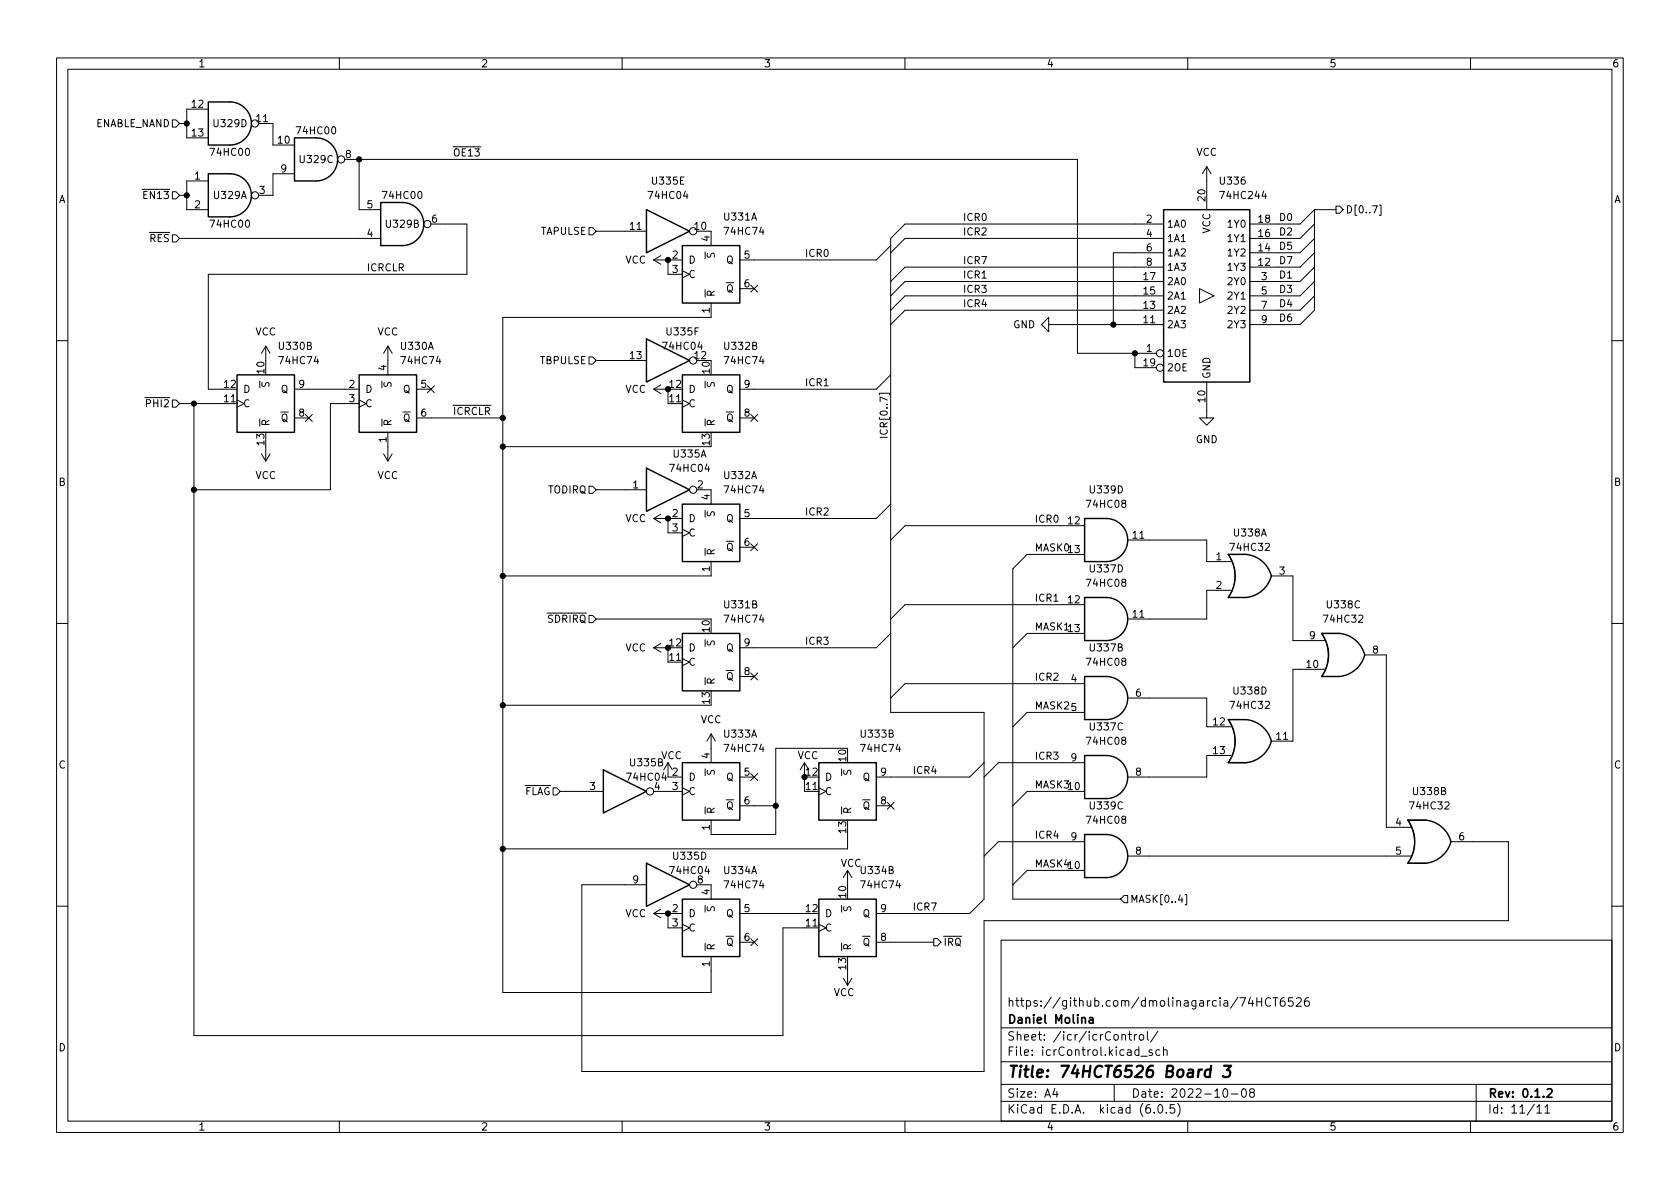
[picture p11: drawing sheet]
<svg xmlns="http://www.w3.org/2000/svg" width="297mm" height="210mm" viewBox="0 0 297 210" stroke-linecap="round" stroke-linejoin="round" font-family="sans-serif">
<g fill="none" stroke="#000" stroke-width=".18">
<path d="M10 10.2h277v190.1h-277zM12 12.2h273v186.1h-273zM36.8 19.3h-3.8v5.1h3.8M60 10.2v2M110 10.2v2M160 10.2v2M210 10.2v2M260 10.2v2M30.5 21.2h.6l.6 .6-.6 .7h-.6zM30.5 33.9h.6l.6 .6-.6 .7h-.6zM31.7 21.8h1.3M31.7 34.5h1.3"/>
<path d="M36.8 32h-3.8v5.1h3.8M45.7 21.8h2.6v3.8h3.8M52.1 30.7h-3.8v3.8h-2.6M61 28.2h129.5v34.3h14M63.5 28.2v8.9h3.8M76.2 39.6h6.3v8.9h-45.7v20.3h2.6M205.7 39.6h-45.7l-2.5 2.6v83.8h16.5v33l-2.6 2.5h-16.5M213.4 29.5l-.8 1.2M213.4 29.5v7.6M213.4 29.5l.7 1.2M232.4 37.1h3.8M232.4 39.6l-2.5 2.6h-8.9"/>
<path d="M232.4 37.1l-2.5 2.5h-8.9M232.4 37.1v17.8l-2.5 2.5h-8.9M236.2 36.4h.7l.6 .7-.6 .6h-.7zM243.9 36.3h.3v1.8h-.3M30.5 41.5h.6l.6 .7-.6 .6h-.6zM31.7 42.2h35.6M104.1 40.3h.7l.6 .6-.6 .6h-.7zM105.4 40.9h8.9M115.6 46l1.2 .7M115.6 46h5M116.8 45.2l-1.2 .8M118.1 46v2.5h2.5"/>
<path d="M120.6 47.9l1.3 .6-1.3 .6M123.2 40.9h2.5v2.5M124.7 44.5v1.2M125.1 44.8l-.1 .4 .2 .2h.3l.3-.5 .3-.1 .2 .2-.1 .5M125.7 53.6v2.5h-36.8v119.4h36.8v-6.3M130.8 51h2.5M132.7 50.4l1.3 1.3M134 50.4l-1.3 1.3M157.5 43.4l-2.6 2.6h-24.1M185.4 57.4v-1.3l-1.3 1.3 1.3 1.3v-1.3h20.3M205.7 42.2h-45.7l-2.5 2.5M205.7 47.2h-45.7l-2.5 2.6"/>
<path d="M205.7 54.9h-45.7l-2.5 2.5M205.7 44.7h-8.9v12.7M205.7 52.3h-45.7l-2.5 2.6M205.7 49.8h-45.7l-2.5 2.5M212.1 51l2.5 1.3-2.5 1.3zM232.4 44.7l-2.5 2.5h-8.9M232.4 52.3l-2.5 2.6h-8.9M232.4 42.2l-2.5 2.5h-8.9M232.4 49.8l-2.5 2.5h-8.9M232.4 47.2l-2.5 2.6h-8.9M10 60.2h2M30.5 70.7h.6l.6 .7-.6 .6h-.6z"/>
<path d="M31.7 71.4h10.2M34.3 71.4v111.7h104.1v-19h6.4M41.9 70.7l1.3 .7-1.3 .6M45.9 67.4v1.2M46.4 67.6l-.1 .5 .1 .2h.4l.2-.6 .3-.1 .3 .3-.1 .4M47 61.2v2.5M47 79v2.5M47 61.2l-.8 1.3M47 61.2l.8 1.3M52.1 68.8h11.4M52.1 73.9h2.5M54 73.3l1.2 1.2"/>
<path d="M55.2 73.3l-1.2 1.2M63.5 70.7l1.3 .7-1.3 .6M63.5 71.4h-5.1v15.2h-24.1M67.5 67.4v1.2M67.9 67.6v.5l.1 .2h.4l.2-.6 .3-.1 .3 .3-.1 .4M68.6 61.2l-.8 1.3M68.6 61.2v5.1M68.6 76.4v5.1M68.6 61.2l.7 1.3M73.7 68.8h2.5M73.7 73.9h15.2M75.6 68.2l1.2 1.2"/>
<path d="M76.8 68.2l-1.2 1.2M88.9 79h36.8M104.1 63.1h.7l.6 .6-.6 .7h-.7zM105.4 63.7h8.9M115.6 68.8l1.2 .8M115.6 68.8h2.5v2.6h2.5M116.8 68.1l-1.2 .7M120.6 70.7l1.3 .7-1.3 .6M123.2 63.7h2.5M124.7 67.4v1.2M125.1 67.6l-.1 .5 .2 .2h.3l.3-.6 .3-.1 .2 .3-.1 .4M130.8 73.9h2.5"/>
<path d="M132.7 73.3l1.3 1.2M134 73.3l-1.3 1.2M155.5 69.8v-.3h1.8v.3M156.9 70.7l-1.3-.5v.9M157.5 66.3l-2.6 2.5h-24.1M200.7 62.5v2.5h3.8M213.4 67.6v6.3h1.2l-1.2 1.3-1.3-1.3h1.3M285 60.2h2M46.2 80.3l.8 1.2M47.8 80.3l-.8 1.2M67.8 80.3l.8 1.2M69.3 80.3l-.7 1.2"/>
<path d="M104.1 86h.7l.6 .6-.6 .6h-.7zM105.4 86.6h8.9M115.6 91.7l1.2 .8M115.6 91.7h5M116.8 90.9l-1.2 .8M118.1 91.7v2.5h2.5M120.6 93.6l1.3 .6-1.3 .7M123.2 86.6h2.5v2.5M124.7 90.2v1.3M125.1 90.5l-.1 .5 .2 .1h.3l.3-.5 .3-.1 .2 .2-.1 .5M125.7 99.3v2.5h-36.8M130.8 96.8h2.5"/>
<path d="M132.7 96.2l1.3 1.2M134 96.2l-1.3 1.2M157.5 89.1l-2.6 2.6h-24.1M191.8 93h-31.8l-2.5 2.5M191.8 98h-10.2l-2.5 2.6v58.4h19M199.4 95.5h14v3.8h4.3M220.3 98h-3.1a6.6 6.6 0 0 1 0 7.7h3.1M10 110.2h2M104.1 108.8h.7l.6 .7-.6 .6h-.7zM105.4 109.5h20.3M115.6 114.5h2.5v2.6h2.5M115.6 114.5l1.2 .8"/>
<path d="M116.8 113.8l-1.2 .7M120.6 116.5l1.3 .6-1.3 .6M124.7 113.1v1.2M125.1 113.3l-.1 .5 .2 .2h.3l.3-.5 .3-.2 .2 .3-.1 .5M130.8 119.6h2.5M132.7 119l1.3 1.2M134 119l-1.3 1.2M157.5 112l-2.6 2.5h-24.1M191.8 106.9h-31.8l-2.5 2.6M191.8 112h-10.2l-2.5 2.5M217.7 104.4h-4.3v5.1h-14M224.8 101.8h3.8v11.5h5.6"/>
<path d="M234.2 118.4h-5.6v12.7h-3.8M236.9 112h-3.2a6.6 6.6 0 0 1 0 7.6h3.2M241.3 115.8h3.8v30.5h4.3M285 110.2h2M88.9 124.7h36.8M97.8 139.3h.6l.7 .6-.7 .7h-.6zM99.1 139.9h7.6M115.6 139.9h5M118.1 134.9v2.5h2.5M118.1 134.9l-.8 1.2M118.1 134.9l.8 1.2M120.6 139.3l1.3 .6-1.3 .7"/>
<path d="M124.7 136v1.2M125.1 136.2l-.1 .5 .2 .2h.3l.3-.6 .3-.1 .2 .2-.1 .5M125.7 129.8v5.1M125.7 129.8l-.7 1.3M125.7 129.8l.8 1.3M130.8 137.4h2.5M132.7 136.8l1.3 1.2M134 136.8l-1.3 1.2M142.2 134.9v5h2.6M142.2 134.9l-.7 1.2M142.2 134.9l.8 1.2M144.8 139.3l1.2 .6-1.2 .7"/>
<path d="M148.8 136v1.2M149.2 136.2v.5l.1 .2h.3l.3-.6 .3-.1 .2 .2v.5M149.9 132.3h-12.7v15.3h-11.5v-2.6M174 134.9l-2.6 2.5h-16.5M191.8 120.9h-31.8l-2.5 2.5M191.8 126h-10.2l-2.5 2.5M191.8 139.9h-10.2l-2.5 2.6M191.8 134.9h-15.3l-2.5 2.5M199.4 123.4h14v5.1h4.3M217.7 133.6h-4.3v3.8h-14M220.3 127.2h-3.1a6.6 6.6 0 0 1 0 7.7h3.1M123.2 156.5h2.5v2.5"/>
<path d="M130.8 142.5h6.4M149.9 147.6v2.5h-61M149.9 153.9v2.6M149.9 153.9l-.8 1.3M149.9 153.9l.7 1.3M154.9 142.5h2.6M156.9 141.9l1.2 1.2M158.1 141.9l-1.2 1.2M191.8 153.9h-10.2l-2.5 2.6M191.8 148.8h-15.3l-2.5 2.6M198.8 158.4h.6v1.2h-.6l-.7-.6zM199.4 151.4h50"/>
<path d="M209.5 158.2h.3v1.8h-.3M252.1 145h-3.2a6.6 6.6 0 0 1 0 7.6h3.2M256.5 148.8h10.2v14h-92.7v26.7h-71.1v-33h11.4M10 160.2h2M115.6 161.5h5M115.6 161.5l1.2 .8M116.8 160.8l-1.2 .7M118.1 161.5v2.6h2.5M120.6 163.4l1.3 .7-1.3 .6M124.7 160.1v1.2M125.1 160.3l-.1 .5 .2 .2h.3l.3-.5 .3-.2 .2 .3-.1 .5M130.8 166.6h2.5"/>
<path d="M130.8 161.5h11.4M132.7 166l1.3 1.2M134 166l-1.3 1.2M144.8 163.4l1.2 .7-1.2 .6M148.8 160.1v1.2M149.1 173l.8 1.2M149.2 160.3v.5l.1 .2h.3l.3-.5 .3-.2 .2 .3v.5M149.9 171.7v2.5M150.6 173l-.7 1.2M154.9 166.6h10.2M165.1 166h.6l.7 .6-.7 .7h-.6zM177 166.3h108v32h-108z"/>
<path d="M221.1 176.4l-.4 1h.9M221.4 176.9v1M222.2 176.4v1.5M222.2 177.1h.9M223.1 176.4v1.5M224.6 176.6a.6 .6 0 0 0-.7 0 .6 .6 0 0 0-.2 .7 .56 .56 0 0 0 .3 .6 .56 .56 0 0 0 .6-.1M225.1 176.4h.8M225.5 176.4v1.5M227.1 176.4a.59 .59 0 0 0-.7 .7v.5l.1 .3h.4l.2-.1 .1-.5-.1-.2-.5-.1-.2 .3M228.6 176.4h-.7l-.1 .7 .2-.1 .5 .1 .1 .2v.5l-.2 .1-.6-.1M229.2 176.6l.6-.2 .2 .2 .1 .3-1 1h1M231.4 176.4a.59 .59 0 0 0-.8 .7v.5l.2 .3h.4l.2-.1 .1-.5-.1-.2-.5-.1-.3 .3"/>
<path d="M285 160.2h2M60 198.3v2M110 198.3v2M160 198.3v2M177 194.8h108M177 191.8h108M177 187.8h108M177 181.8h108M186.5 192.5l-.4 1h1M186.9 193v1M197 191.8v3M198.4 183.1l.2-.2 .3 .1 .1 .9"/>
<path d="M198.4 182.9v1M199.5 182.9h.6M199.7 182.4v1.3l.4 .2M200.6 182.9v1M201 182.9l-.3 .1-.1 .2M201.5 183.1l.2-.2 .4 .2 .1 .5-.1 .3h-.4l-.2-.1zM201.7 186.8h1.2M202.9 182.4v1.3l.2 .2M203.7 185.7l-.3-.1-.3 .2 .1 .3 .5 .1v.4h-.6M204.1 196.7v.1M204.7 182.4l-1.3 1.9M204.9 195.4l.2-.1a.81 .81 0 0 1 .6 .7 .81 .81 0 0 1-.3 .8h-.2a.81 .81 0 0 1-.6-.6 .81 .81 0 0 1 .3-.8z"/>
<path d="M205.1 185.7l-.5-.1-.2 .3v.4l.1 .3h.6M205.7 185.8l.2-.2 .4 .1 .1 .9M205.7 185.1v1.5M206.2 196.7v.1M207.6 195.3h-.7v.7l.2-.1 .5 .1 .1 .2-.1 .5-.2 .1-.5-.1M208.2 195.1a1.72 1.72 0 0 1 0 2.3M210 198.3v2M216.4 192.6l.2-.1a.81 .81 0 0 1 .6 .7 .81 .81 0 0 1-.3 .8h-.2a.81 .81 0 0 1-.6-.6 .81 .81 0 0 1 .3-.8zM217.7 193.5h1.2M219.7 192.6l.2-.1a.81 .81 0 0 1 .5 .7 .81 .81 0 0 1-.3 .8h-.1a.81 .81 0 0 1-.6-.6 .81 .81 0 0 1 .3-.8zM221.2 193.2l-.3-.3 .1-.2 .2-.2 .4 .1 .2 .2-.1 .2-.6 .2-.2 .3 .1 .4 .2 .1h.4l.2-.3-.1-.4-.2-.1M260 198.3v2"/>
<path d="M261 191.8v6.5M271.7 195.8l.5-.5v1.5M271.7 196.8h.9M273.1 195.8l.5-.5v1.5M273.1 196.8h.9"/>
<circle cx="45.1" cy="21.8" r=".63"/>
<circle cx="45.1" cy="34.5" r=".63"/>
<circle cx="60.3" cy="28.2" r=".63"/>
<circle cx="75.6" cy="39.6" r=".63"/>
<circle cx="122.6" cy="40.9" r=".63"/>
<circle cx="122.6" cy="63.7" r=".63"/>
<circle cx="205.1" cy="62.5" r=".63"/>
<circle cx="205.1" cy="65" r=".63"/>
<circle cx="122.6" cy="86.6" r=".63"/>
<circle cx="114.9" cy="139.9" r=".63"/>
<circle cx="122.6" cy="156.5" r=".63"/>
</g>
<path d="M192.6 180h.6l.1 .9M193.3 180.3l-.5 .1a.29 .29 0 0 0-.3 .2 .29 .29 0 0 0 .3 .3h.5M273.6 192.7l.5-.2 .2 .2 .1 .3-.9 1h.9" fill="none" stroke="#000" stroke-width=".3"/>
<path d="M214 189.2a.66 .66 0 0 0-.9 .3l-.1 .6 .1 .3 .2 .1 .6-.1M214.1 188.5l-.2 2M216.4 188.5h1.3l-.8 .7h.3l.3 .2v.2l-.2 .7-.3 .2h-.5l-.3-.2" fill="none" stroke="#000" stroke-width=".4"/>
<g fill="none" stroke="#000" stroke-width=".25">
<path d="M40.6 18h-3.8v7.6h3.8M40.6 18a3.8 3.8 0 0 1 3.9 3.8 3.8 3.8 0 0 1-3.9 3.8M40.6 30.7h-3.8v7.6h3.8M40.6 30.7a3.8 3.8 0 0 1 3.9 3.8 3.8 3.8 0 0 1-3.9 3.8M52.1 24.4h3.8a3.8 3.8 0 0 1 3.8 3.8 3.8 3.8 0 0 1-3.8 3.8h-3.8zM67.3 35.8h3.8a3.8 3.8 0 0 1 3.8 3.8 3.8 3.8 0 0 1-3.8 3.8h-3.8zM114.3 37.1l7.6 3.8-7.6 3.8zM205.7 37.1h15.3v30.5h-15.3zM114.3 59.9l7.6 3.8-7.6 3.9zM120.6 43.4h10.2v10.2h-10.2zM41.9 66.3h10.2v10.1h-10.2zM63.5 66.3h10.2v10.1h-10.2z"/>
<path d="M120.6 66.3h10.2v10.1h-10.2zM114.3 82.8l7.6 3.8-7.6 3.8zM120.6 89.1h10.2v10.2h-10.2zM191.8 91.7h3.8a3.8 3.8 0 0 1 3.8 3.8 3.8 3.8 0 0 1-3.8 3.8h-3.8zM217.2 98h3.1a5.1 5.1 0 0 1 4.5 3.8 5.2 5.2 0 0 1-4.4 3.9h-3.2a6.6 6.6 0 0 0 0-7.7zM120.6 112h10.2v10.2h-10.2zM191.8 105.7h3.8a3.8 3.8 0 0 1 3.8 3.8 3.8 3.8 0 0 1-3.8 3.8h-3.8zM191.8 119.6h3.8a3.8 3.8 0 0 1 3.8 3.8 3.8 3.8 0 0 1-3.8 3.8h-3.8zM236.9 112h-3.2a6.6 6.6 0 0 1 0 7.6h3.2M236.9 112a5.1 5.1 0 0 1 4.4 3.8 5.2 5.2 0 0 1-4.4 3.8M106.7 136.1l7.6 3.8-7.6 3.9zM120.6 134.9h10.2v10.1h-10.2z"/>
<path d="M144.8 134.9h10.1v10.1h-10.1zM191.8 133.6h3.8a3.8 3.8 0 0 1 3.8 3.8 3.8 3.8 0 0 1-3.8 3.8h-3.8zM217.2 127.3l3.1-.1a5.1 5.1 0 0 1 4.5 3.9 5.2 5.2 0 0 1-4.4 3.8h-3.2a6.6 6.6 0 0 0 0-7.6zM114.3 152.6l7.6 3.9-7.6 3.8zM120.6 159h10.2v10.2h-10.2zM144.8 159h10.1v10.2h-10.1zM191.8 147.6h3.8a3.8 3.8 0 0 1 3.8 3.8 3.8 3.8 0 0 1-3.8 3.8h-3.8zM252.1 145h-3.2a6.6 6.6 0 0 1 0 7.6h3.2M252.1 145a5.1 5.1 0 0 1 4.4 3.8 5.2 5.2 0 0 1-4.4 3.8"/>
</g>
<g fill="#000" stroke="#000" stroke-width=".18">
<circle cx="33" cy="21.8" r=".46"/>
<circle cx="33" cy="34.5" r=".46"/>
<circle cx="63.5" cy="28.2" r=".46"/>
<circle cx="118.1" cy="46" r=".46"/>
<circle cx="196.8" cy="57.4" r=".46"/>
<circle cx="34.3" cy="71.4" r=".46"/>
<circle cx="88.9" cy="79" r=".46"/>
<circle cx="88.9" cy="73.9" r=".46"/>
<circle cx="118.1" cy="68.8" r=".46"/>
<circle cx="200.7" cy="62.5" r=".46"/>
<circle cx="34.3" cy="86.6" r=".46"/>
<circle cx="118.1" cy="91.7" r=".46"/>
<circle cx="88.9" cy="101.8" r=".46"/>
<circle cx="118.1" cy="114.5" r=".46"/>
<circle cx="88.9" cy="124.7" r=".46"/>
<circle cx="142.2" cy="137.4" r=".46"/>
<circle cx="88.9" cy="150.1" r=".46"/>
<circle cx="137.2" cy="142.5" r=".46"/>
<circle cx="118.1" cy="161.5" r=".46"/>
</g>
<text font-size="2.8" x="178" y="190.6">Title: 74HCT6526 Board 3</text>
<g font-size="2.1">
<text x="178" y="178">https://github.com/dmolinagarcia/74HCT6526</text>
<text x="178" y="184">Sheet: /icr/icrControl/</text>
<text x="178" y="181">Daniel Molina</text>
<text x="178" y="186.7">File: icrControl.kicad_sch</text>
<text x="178" y="196.9">KiCad E.D.A. kicad (6.0.5)</text>
<text x="178" y="194.1">Size: A4</text>
<text x="200" y="194.1">Date: 2022-10-08</text>
<text x="263" y="194.1">Rev: 0.1.2</text>
<text x="263" y="196.9">Id: 11/11</text>
</g>
<g font-size="1.8">
<text x="35" y="11.9">1</text>
<text x="85" y="11.9">2</text>
<text x="135" y="11.9">3</text>
<text x="185" y="11.9">4</text>
<text x="235" y="11.9">5</text>
<text x="285" y="11.9">6</text>
<text x="16.7" y="22.5">ENABLE_NAND</text>
<text x="33.9" y="19">12</text>
<text x="37.9" y="22.5">U329D</text>
<text x="45.4" y="21.6">11</text>
<text x="52.6" y="23.7">74HC00</text>
<text x="33.9" y="24.1">13</text>
<text x="37.4" y="27.6">74HC00</text>
<text x="49.2" y="25.4">10</text>
<text x="53.1" y="28.8">U329C</text>
<text x="61.1" y="27.9">8</text>
<text x="80" y="27.6">~{OE13}</text>
<text x="211.5" y="27.6">VCC</text>
<text x="10.3" y="35.9">A</text>
<text x="24.3" y="35.2">~{EN13}</text>
<text x="34.4" y="31.7">1</text>
<text x="37.9" y="35.2">U329A</text>
<text x="45.9" y="34.3">3</text>
<text x="49.7" y="30.5">9</text>
<text x="67.9" y="35.2">74HC00</text>
<text x="114.9" y="35.2">74HC04</text>
<text x="115.4" y="32.6">U335E</text>
<text x="213.1" y="35.5" transform="rotate(-90 213.1 35.5)">20</text>
<text x="215.8" y="32.6">U336</text>
<text x="216" y="35.2">74HC244</text>
<text x="285.3" y="35.9">A</text>
<text x="34.4" y="36.8">2</text>
<text x="37.4" y="40.3">74HC00</text>
<text x="64.9" y="41.9">4</text>
<text x="64.9" y="36.8">5</text>
<text x="68.4" y="40.3">U329B</text>
<text x="76.3" y="39.4">6</text>
<text x="95.5" y="41.5">TAPULSE</text>
<text x="111.4" y="40.6">11</text>
<text x="122.8" y="40.6">10</text>
<text x="128.1" y="39">U331A</text>
<text x="128.3" y="41.5">74HC74</text>
<text x="170.2" y="41.6">ICR2</text>
<text x="170.2" y="39.1">ICR0</text>
<text x="202.7" y="39.4">2</text>
<text x="202.7" y="41.9">4</text>
<text x="206.2" y="40.3">1A0</text>
<text x="214" y="41.3" transform="rotate(-90 214 41.3)">VCC</text>
<text x="217.3" y="40.3">1Y0</text>
<text x="222.5" y="41.9">16</text>
<text x="222.5" y="39.4">18</text>
<text x="226.1" y="41.6">D2</text>
<text x="226.1" y="39.1">D0</text>
<text x="237.9" y="37.7">D[0..7]</text>
<text x="25.1" y="42.8">~{RES}</text>
<text x="64.8" y="48">ICRCLR</text>
<text x="110.5" y="46.6">VCC</text>
<text x="118.9" y="45.7">2</text>
<text x="121.7" y="46.6">D</text>
<text x="125.5" y="42.7" transform="rotate(-90 125.5 42.7)">4</text>
<text x="128.4" y="46.6">Q</text>
<text x="131.6" y="45.7">5</text>
<text x="142.2" y="45.4">ICR0</text>
<text x="170.2" y="46.7">ICR7</text>
<text x="202.7" y="44.4">6</text>
<text x="202.7" y="47">8</text>
<text x="206.2" y="42.8">1A1</text>
<text x="206.2" y="45.3">1A2</text>
<text x="206.2" y="47.9">1A3</text>
<text x="217.3" y="47.9">1Y3</text>
<text x="217.3" y="45.3">1Y2</text>
<text x="217.3" y="42.8">1Y1</text>
<text x="222.5" y="47">12</text>
<text x="222.5" y="44.4">14</text>
<text x="226.1" y="44.2">D5</text>
<text x="226.1" y="46.7">D7</text>
<text x="118.9" y="48.3">3</text>
<text x="121.7" y="49.1">C</text>
<text x="126.4" y="52.6" transform="rotate(-90 126.4 52.6)">~{R}</text>
<text x="127" y="51.7">~{Q}</text>
<text x="131.6" y="50.8">6</text>
<text x="170.2" y="49.2">ICR1</text>
<text x="170.2" y="51.8">ICR3</text>
<text x="202.2" y="52.1">15</text>
<text x="202.2" y="49.5">17</text>
<text x="206.2" y="53">2A1</text>
<text x="206.2" y="50.4">2A0</text>
<text x="217.3" y="50.4">2Y0</text>
<text x="217.3" y="53">2Y1</text>
<text x="223" y="49.5">3</text>
<text x="223" y="52.1">5</text>
<text x="226.1" y="49.2">D1</text>
<text x="226.1" y="51.8">D3</text>
<text x="45.1" y="59.3">VCC</text>
<text x="66.7" y="59.3">VCC</text>
<text x="118" y="59.3">U335F</text>
<text x="125.5" y="55.4" transform="rotate(-90 125.5 55.4)">1</text>
<text x="170.2" y="54.3">ICR4</text>
<text x="179.1" y="58">GND</text>
<text x="202.2" y="57.1">11</text>
<text x="202.2" y="54.6">13</text>
<text x="206.2" y="58">2A3</text>
<text x="206.2" y="55.5">2A2</text>
<text x="217.3" y="55.5">2Y2</text>
<text x="217.3" y="58">2Y3</text>
<text x="223" y="54.6">7</text>
<text x="223" y="57.1">9</text>
<text x="226.1" y="54.3">D4</text>
<text x="226.1" y="56.9">D6</text>
<text x="49.5" y="61.8">U330B</text>
<text x="49.6" y="64.4">74HC74</text>
<text x="68.3" y="65.5" transform="rotate(-90 68.3 65.5)">4</text>
<text x="71" y="61.8">U330A</text>
<text x="71.2" y="64.4">74HC74</text>
<text x="95.5" y="64.4">TBPULSE</text>
<text x="111.4" y="63.5">13</text>
<text x="117.4" y="61.8">74HC04</text>
<text x="122.8" y="63.5">12</text>
<text x="128.2" y="61.8">U332B</text>
<text x="128.3" y="64.4">74HC74</text>
<text x="202.2" y="64.8">19</text>
<text x="202.7" y="62.2">1</text>
<text x="206.2" y="63.1">1OE</text>
<text x="206.2" y="65.7">2OE</text>
<text x="39.7" y="71.1">11</text>
<text x="39.7" y="68.6">12</text>
<text x="42.9" y="69.5">D</text>
<text x="46.7" y="66" transform="rotate(-90 46.7 66)">10</text>
<text x="49.7" y="69.5">Q</text>
<text x="52.8" y="68.6">9</text>
<text x="61.7" y="68.6">2</text>
<text x="61.7" y="71.1">3</text>
<text x="64.5" y="69.5">D</text>
<text x="71.3" y="69.5">Q</text>
<text x="74.4" y="68.6">5</text>
<text x="110.5" y="69.5">VCC</text>
<text x="118.4" y="71.1">11</text>
<text x="118.4" y="68.6">12</text>
<text x="121.7" y="69.5">D</text>
<text x="125.5" y="66" transform="rotate(-90 125.5 66)">10</text>
<text x="128.4" y="69.5">Q</text>
<text x="131.6" y="68.6">9</text>
<text x="142.2" y="68.3">ICR1</text>
<text x="213.1" y="71.1" transform="rotate(-90 213.1 71.1)">10</text>
<text x="214" y="67.1" transform="rotate(-90 214 67.1)">GND</text>
<text x="24.8" y="72">~{PHI2}</text>
<text x="42.9" y="72">C</text>
<text x="47.6" y="75.4" transform="rotate(-90 47.6 75.4)">~{R}</text>
<text x="48.3" y="74.5">~{Q}</text>
<text x="52.8" y="73.7">8</text>
<text x="64.5" y="72">C</text>
<text x="69.2" y="75.4" transform="rotate(-90 69.2 75.4)">~{R}</text>
<text x="69.9" y="74.5">~{Q}</text>
<text x="74.4" y="73.7">6</text>
<text x="80" y="73.4">~{ICRCLR}</text>
<text x="121.7" y="72">C</text>
<text x="126.4" y="75.4" transform="rotate(-90 126.4 75.4)">~{R}</text>
<text x="127" y="74.5">~{Q}</text>
<text x="131.6" y="73.7">8</text>
<text x="156.9" y="77.7" transform="rotate(-90 156.9 77.7)">ICR[0..7]</text>
<text x="46.7" y="78.7" transform="rotate(-90 46.7 78.7)">13</text>
<text x="68.3" y="78.2" transform="rotate(-90 68.3 78.2)">1</text>
<text x="118.7" y="83.4">74HC04</text>
<text x="119.2" y="80.9">U335A</text>
<text x="125.5" y="78.7" transform="rotate(-90 125.5 78.7)">13</text>
<text x="211.4" y="78.4">GND</text>
<text x="10.3" y="85.9">B</text>
<text x="45.1" y="84.7">VCC</text>
<text x="66.7" y="84.7">VCC</text>
<text x="96.9" y="87.2">TODIRQ</text>
<text x="111.9" y="86.4">1</text>
<text x="123.3" y="86.4">2</text>
<text x="125.5" y="88.4" transform="rotate(-90 125.5 88.4)">4</text>
<text x="128.1" y="84.7">U332A</text>
<text x="128.3" y="87.2">74HC74</text>
<text x="192.3" y="89.8">74HC08</text>
<text x="192.8" y="87.2">U339D</text>
<text x="285.3" y="85.9">B</text>
<text x="110.5" y="92.3">VCC</text>
<text x="118.9" y="91.4">2</text>
<text x="118.9" y="94">3</text>
<text x="121.7" y="92.3">D</text>
<text x="121.7" y="94.9">C</text>
<text x="128.4" y="92.3">Q</text>
<text x="131.6" y="91.4">5</text>
<text x="142.2" y="91.1">ICR2</text>
<text x="182.9" y="92.4">ICR0</text>
<text x="188.9" y="92.7">12</text>
<text x="200.3" y="95.2">11</text>
<text x="218.2" y="94.9">U338A</text>
<text x="125.5" y="101.1" transform="rotate(-90 125.5 101.1)">1</text>
<text x="126.4" y="98.3" transform="rotate(-90 126.4 98.3)">~{R}</text>
<text x="127" y="97.4">~{Q}</text>
<text x="131.6" y="96.5">6</text>
<text x="182.9" y="97.5">MASK013</text>
<text x="192.8" y="101.2">U337D</text>
<text x="215" y="99.1">1</text>
<text x="217.7" y="97.4">74HC32</text>
<text x="226.2" y="101.6">3</text>
<text x="128.2" y="107.6">U331B</text>
<text x="182.9" y="106.4">ICR1</text>
<text x="188.9" y="106.7">12</text>
<text x="192.3" y="103.8">74HC08</text>
<text x="215" y="104.1">2</text>
<text x="234.7" y="107.6">U338C</text>
<text x="95.5" y="110.1">~{SDRIRQ}</text>
<text x="125.5" y="111.7" transform="rotate(-90 125.5 111.7)">10</text>
<text x="128.3" y="110.1">74HC74</text>
<text x="182.9" y="111.5">MASK113</text>
<text x="200.3" y="109.2">11</text>
<text x="231.5" y="113">9</text>
<text x="234.2" y="110.1">74HC32</text>
<text x="110.5" y="115.2">VCC</text>
<text x="118.4" y="116.8">11</text>
<text x="118.4" y="114.3">12</text>
<text x="121.7" y="117.7">C</text>
<text x="121.7" y="115.2">D</text>
<text x="128.4" y="115.2">Q</text>
<text x="131.6" y="119.4">8</text>
<text x="131.6" y="114.3">9</text>
<text x="142.2" y="114">ICR3</text>
<text x="192.3" y="117.7">74HC08</text>
<text x="192.8" y="115.2">U337B</text>
<text x="231" y="118.1">10</text>
<text x="242.7" y="115.6">8</text>
<text x="125.5" y="124.4" transform="rotate(-90 125.5 124.4)">13</text>
<text x="126.4" y="121.2" transform="rotate(-90 126.4 121.2)">~{R}</text>
<text x="127" y="120.3">~{Q}</text>
<text x="182.9" y="120.4">ICR2</text>
<text x="182.9" y="125.4">MASK2</text>
<text x="189.4" y="120.6">4</text>
<text x="189.4" y="125.7">5</text>
<text x="200.8" y="123.2">6</text>
<text x="217.7" y="125.3">74HC32</text>
<text x="218.2" y="122.8">U338D</text>
<text x="123.9" y="127.9">VCC</text>
<text x="128.1" y="130.4">U333A</text>
<text x="152.3" y="130.4">U333B</text>
<text x="192.3" y="131.7">74HC08</text>
<text x="192.8" y="129.2">U337C</text>
<text x="214.5" y="128.3">12</text>
<text x="225.7" y="130.8">11</text>
<text x="10.3" y="135.9">C</text>
<text x="111.5" y="135.5">U335B</text>
<text x="116.9" y="134.2">VCC</text>
<text x="118.9" y="137.2">2</text>
<text x="125.5" y="134.1" transform="rotate(-90 125.5 134.1)">4</text>
<text x="128.3" y="133">74HC74</text>
<text x="131.6" y="137.2">5</text>
<text x="141" y="134.2">VCC</text>
<text x="142.5" y="137.2">12</text>
<text x="149.6" y="134.6" transform="rotate(-90 149.6 134.6)">10</text>
<text x="152.4" y="133">74HC74</text>
<text x="155.7" y="137.2">9</text>
<text x="161.3" y="136.9">ICR4</text>
<text x="182.9" y="134.3">ICR3</text>
<text x="189.4" y="134.6">9</text>
<text x="200.8" y="137.2">8</text>
<text x="214.5" y="133.3">13</text>
<text x="285.3" y="135.9">C</text>
<text x="91.2" y="140.6">~{FLAG}</text>
<text x="104.3" y="139.7">3</text>
<text x="111.1" y="138">74HC04</text>
<text x="115.7" y="139.7">4</text>
<text x="118.9" y="139.7">3</text>
<text x="121.7" y="138">D</text>
<text x="121.7" y="140.6">C</text>
<text x="127" y="143.1">~{Q}</text>
<text x="128.4" y="138">Q</text>
<text x="131.6" y="142.2">6</text>
<text x="142.5" y="139.7">11</text>
<text x="145.8" y="140.6">C</text>
<text x="145.8" y="138">D</text>
<text x="151.2" y="143.1">~{Q}</text>
<text x="152.5" y="138">Q</text>
<text x="155.7" y="142.2">8</text>
<text x="182.9" y="139.4">MASK310</text>
<text x="192.8" y="143.1">U339C</text>
<text x="249.5" y="143.1">74HC32</text>
<text x="250" y="140.6">U338B</text>
<text x="125.5" y="146.8" transform="rotate(-90 125.5 146.8)">1</text>
<text x="126.4" y="144" transform="rotate(-90 126.4 144)">~{R}</text>
<text x="149.6" y="147.3" transform="rotate(-90 149.6 147.3)">13</text>
<text x="150.5" y="144" transform="rotate(-90 150.5 144)">~{R}</text>
<text x="182.9" y="148.3">ICR4</text>
<text x="189.4" y="148.6">9</text>
<text x="192.3" y="145.7">74HC08</text>
<text x="246.8" y="146">4</text>
<text x="258" y="148.6">6</text>
<text x="118.7" y="154.6">74HC04</text>
<text x="119.2" y="152">U335D</text>
<text x="128.1" y="154.6">U334A</text>
<text x="148.6" y="153.3">VCC</text>
<text x="152.3" y="154.6">U334B</text>
<text x="182.9" y="153.4">MASK410</text>
<text x="200.8" y="151.1">8</text>
<text x="246.8" y="151.1">5</text>
<text x="111.9" y="156.2">9</text>
<text x="118.9" y="161.3">2</text>
<text x="123.3" y="156.2">8</text>
<text x="125.5" y="158.2" transform="rotate(-90 125.5 158.2)">4</text>
<text x="128.3" y="157.1">74HC74</text>
<text x="131.6" y="161.3">5</text>
<text x="142.5" y="161.3">12</text>
<text x="149.6" y="158.7" transform="rotate(-90 149.6 158.7)">10</text>
<text x="152.4" y="157.1">74HC74</text>
<text x="155.7" y="161.3">9</text>
<text x="161.3" y="161">ICR7</text>
<text x="199.8" y="159.6">MASK[0..4]</text>
<text x="110.5" y="162.2">VCC</text>
<text x="118.9" y="163.8">3</text>
<text x="121.7" y="162.2">D</text>
<text x="121.7" y="164.7">C</text>
<text x="127" y="167.3">~{Q}</text>
<text x="128.4" y="162.2">Q</text>
<text x="131.6" y="166.4">6</text>
<text x="142.5" y="163.8">11</text>
<text x="145.8" y="164.7">C</text>
<text x="145.8" y="162.2">D</text>
<text x="151.2" y="167.3">~{Q}</text>
<text x="152.5" y="162.2">Q</text>
<text x="155.7" y="166.4">8</text>
<text x="166.8" y="167.3">~{IRQ}</text>
<text x="125.5" y="170.9" transform="rotate(-90 125.5 170.9)">1</text>
<text x="126.4" y="168.1" transform="rotate(-90 126.4 168.1)">~{R}</text>
<text x="149.6" y="171.4" transform="rotate(-90 149.6 171.4)">13</text>
<text x="150.5" y="168.1" transform="rotate(-90 150.5 168.1)">~{R}</text>
<text x="147.4" y="176.1">VCC</text>
<text x="10.3" y="185.9">D</text>
<text x="285.3" y="185.9">D</text>
<text x="35" y="199.9">1</text>
<text x="85" y="199.9">2</text>
<text x="135" y="199.9">3</text>
<text x="185" y="199.9">4</text>
<text x="235" y="199.9">5</text>
<text x="285" y="199.9">6</text>
</g>
</svg>
